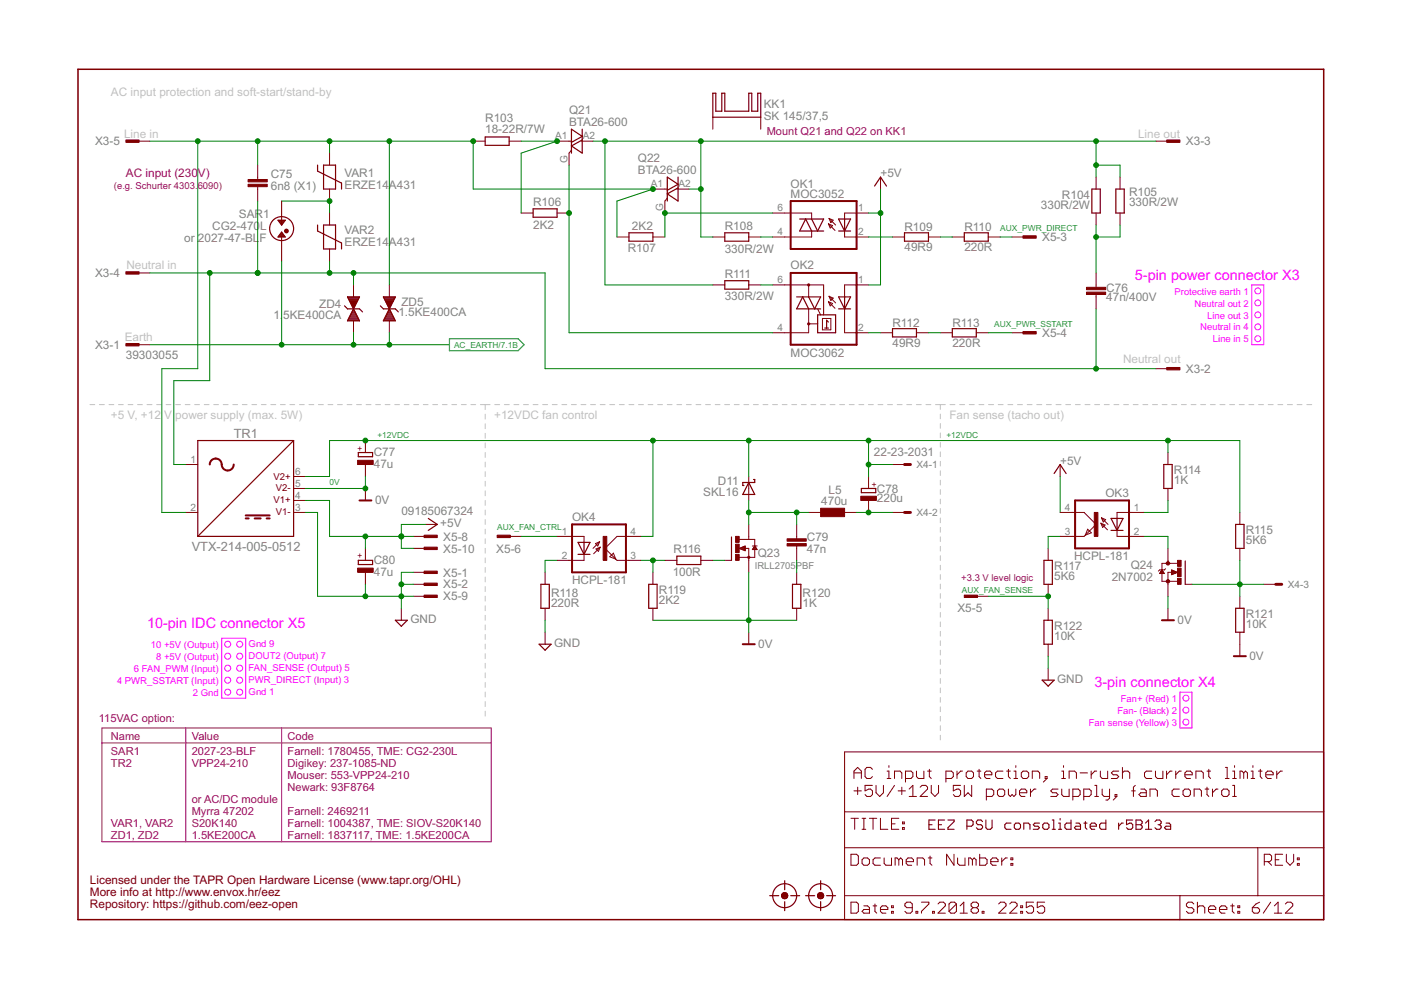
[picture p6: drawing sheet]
<svg xmlns="http://www.w3.org/2000/svg" width="297mm" height="210mm" viewBox="0 0 297 210" stroke-linecap="round" stroke-linejoin="round" font-family="sans-serif">
<g fill="none" stroke="#c0c0c0" stroke-width=".21">
<path d="M19.1 85.8h1M21.1 85.8h1M23.1 85.8h1M25.1 85.8h1M27.2 85.8h1M29.2 85.8h1M31.2 85.8h1M33.2 85.8h1M35.2 85.8h1M37.3 85.8h1M39.3 85.8h1M41.3 85.8h1"/>
<path d="M43.3 85.8h1M45.3 85.8h1M47.3 85.8h1.1M49.4 85.8h1M51.4 85.8h1M53.4 85.8h1M55.4 85.8h1M57.4 85.8h1.1M59.5 85.8h1M61.5 85.8h1M63.5 85.8h1M65.5 85.8h1"/>
<path d="M67.5 85.8h1.1M69.6 85.8h1M71.6 85.8h1M73.6 85.8h1M75.6 85.8h1M77.6 85.8h1.1M79.7 85.8h1M81.7 85.8h1M83.7 85.8h1M85.7 85.8h1M87.7 85.8h1.1M89.7 85.8h1.1"/>
<path d="M91.8 85.8h1M93.8 85.8h1M95.8 85.8h1M97.8 85.8h1M99.8 85.8h1.1M101.9 85.8h2M102.9 85.8v1M102.9 87.8v1.1M102.9 89.9v1M102.9 91.9v1M102.9 93.9v1.1M102.9 95.9v1.1"/>
<path d="M102.9 98v1M104.9 85.8h1M106.9 85.8h1.1M109 85.8h1M111 85.8h1M113 85.8h1.1M115.1 85.8h1M117.1 85.8h1M119.1 85.8h1.1M121.2 85.8h1M123.2 85.8h1M125.2 85.8h1.1"/>
<path d="M127.3 85.8h1M129.3 85.8h1M131.3 85.8h1.1M133.3 85.8h1.1M135.4 85.8h1M137.4 85.8h1M139.4 85.8h1.1M141.5 85.8h1M143.5 85.8h1M145.5 85.8h1.1M147.6 85.8h1M149.6 85.8h1"/>
<path d="M151.6 85.8h1.1M153.6 85.8h1.1M155.7 85.8h1M157.7 85.8h1M159.7 85.8h1.1M161.8 85.8h1M163.8 85.8h1M165.8 85.8h1.1M167.9 85.8h1M169.9 85.8h1M171.9 85.8h1.1M174 85.8h1"/>
<path d="M176 85.8h1M178 85.8h1.1M180.1 85.8h1M182.1 85.8h1M184.1 85.8h1.1M186.2 85.8h1M188.2 85.8h1M190.2 85.8h1.1M192.3 85.8h1M194.3 85.8h1M196.3 85.8h1.1M198.4 85.8h2"/>
<path d="M199.4 85.8v1M199.4 87.8v1M199.4 89.8v1M199.4 91.8v1M199.4 93.8v1M199.4 95.8v1M199.4 97.8v1M199.4 99.8v1M201.4 85.8h1.1M203.5 85.8h1M205.5 85.8h1.1M207.6 85.8h1"/>
<path d="M209.6 85.8h1.1M211.6 85.8h1.1M213.7 85.8h1M215.7 85.8h1.1M217.8 85.8h1M219.8 85.8h1.1M221.9 85.8h1M223.9 85.8h1.1M226 85.8h1M228 85.8h1M230 85.8h1.1M232.1 85.8h1"/>
<path d="M234.1 85.8h1.1M236.2 85.8h1M238.2 85.8h1.1M240.3 85.8h1M242.3 85.8h1.1M244.3 85.8h1.1M246.4 85.8h1M248.4 85.8h1.1M250.5 85.8h1M252.5 85.8h1.1M254.6 85.8h1M256.6 85.8h1.1"/>
<path d="M258.7 85.8h1M260.7 85.8h1M262.7 85.8h1.1M264.8 85.8h1M266.8 85.8h1.1M268.9 85.8h1M270.9 85.8h1.1M273 85.8h1M275 85.8h1.1M277.1 85.8h1M102.9 100v1M102.9 102v1.1"/>
<path d="M102.9 104.1v1M102.9 106.1v1M102.9 108.1v1.1M102.9 110.2v1M102.9 112.2v1M102.9 114.2v1.1M102.9 116.3v1M102.9 118.3v1M199.4 101.8v1M199.4 103.8v1M199.4 105.8v1M199.4 107.8v1"/>
<path d="M199.4 109.8v1M199.4 111.8v1M199.4 113.8v1M199.4 115.8v1M199.4 117.8v1.1M199.4 119.8v1M102.9 120.3v1M102.9 122.3v1.1M102.9 124.4v1M102.9 126.4v1M102.9 128.4v1.1M102.9 130.5v1"/>
<path d="M102.9 132.5v1M102.9 134.5v1.1M102.9 136.6v1M102.9 138.6v1M199.4 121.8v1.1M199.4 123.8v1.1M199.4 125.9v1M199.4 127.8v1.1M199.4 129.9v1M199.4 131.9v1M199.4 133.9v1M199.4 135.9v1"/>
<path d="M199.4 137.9v1M199.4 139.9v1M102.9 140.6v1.1M102.9 142.7v1M102.9 144.7v1M102.9 146.7v1.1M102.9 148.8v1M102.9 150.8v1M199.4 141.9v1M199.4 143.9v1M199.4 145.9v1M199.4 147.9v1"/>
<path d="M199.4 149.9v1M199.4 151.9v1M199.4 153.9v1M199.4 155.9v1"/>
</g>
<g fill="none" stroke="#800000" stroke-width=".21">
<path d="M29.2 29.9h2.6M54.6 35v3.1M54.6 39.6v3M69.9 32.5v2.5M100.3 29.9h2.6M107.9 29.9h2.6M118.1 29.9h3.1M121.2 31.8l-.6 .7v2.5M123.2 29.9h2.5M151.1 24.8v2.6M161.3 24.8v2.6M186.7 37.5v2.6"/>
<path d="M232.4 37.5v2.6M237.5 37.5v2.6M245.1 29.9h2.5M29.2 57.9h2.6M59.7 42.6v5.1M59.7 50.2v5.1M69.9 40.1v2.5M69.9 45.2v2.5M69.9 52.8v2.5M110.5 45.2h2.5M118.1 45.2h2.5M130.8 50.2h2.5"/>
<path d="M138.4 40.1h3.1M138.4 50.2h2.6M141.5 42l-.5 .6v2.6M143.5 40.1h2.5M151.1 50.2h2.6M158.7 50.2h2.6M163.8 45.2h8.3v1.2M172.1 49v1.2h-8.3M175.6 47.5l1.4 1.4M175.6 47.5l.9 .3-.5 .5zM175.8 46.3l.9 .4-.6 .5zM175.8 46.3l1.4 1.4"/>
<path d="M179.1 49v1.2h5M184.1 45.2h-5v1.2M189.2 50.2h2.6M196.8 50.2h2.6M201.9 50.2h2.5M209.5 50.2h2.6M214.6 50.2h2.5M232.4 45.2v2.5M232.4 57.9v3M237.5 45.2v2.5M29.2 73.1h2.6M75 60.4v2.5"/>
<path d="M75 68v2.5M82.5 60.4v2.5M82.5 68v2.5M151.1 60.4h2.6M158.7 60.4h2.6M163.8 60.4h10.8v6.4M171.4 65.5v5h-7.6M171.4 60.4v2.5M171.4 68.7h2M173.4 65.5l.6 1.3M174.4 67.5h1.7v2.4h-1.7zM175.6 64l1.4 1.4"/>
<path d="M175.6 64l.9 .3-.5 .6zM175.8 62.8l.9 .4-.6 .5zM175.8 62.8l1.4 1.4M179.1 65.5v5h5M184.1 60.4h-5v2.5M186.7 70.5h2.5M194.3 70.5h2.5M199.4 70.5h2.5M207 70.5h2.5M214.6 70.5h2.5M232.4 62.4v3.1M245.1 78.2h2.5"/>
<path d="M39.4 98.5h2.5M77.5 93.4v2.5M77.5 98.5v2.5M189.2 98.5h2.6M224.8 98.5v2.5M247.6 95.9v2.6M39.4 108.6h2.5M62.3 108.6h2.5M62.3 101h2.5M62.3 103.6h2.5M62.3 106.1h2.5M77.5 103.6v2.5"/>
<path d="M77.5 116.3v2.5M87.6 113.7h2.6M87.6 116.3h2.6M90.2 111.2h2.5M107.9 113.7h2.6M118.1 113.7h5.7v1.3M123.8 117.5v1.3h-5.7M126.2 115.3l.9-.4-.4 .9zM126.4 116.4l.9-.4-.4 .9zM127.1 114.9l-1.4 1.4M127.3 116l-1.4 1.4M129.3 118l.7-.7 .6 1.3z"/>
<path d="M130.6 118.6l.2 .2h5.1M135.9 113.7h-5.1l-2.5 2.6 2.3 2.3M141 118.8h2.5M148.6 118.8h2.5M153.7 118.8h1.4M156.7 116.3l1.3-.5v1zM156.7 114.4h3.3v1.4M156.8 116.2h1.2M156.9 116.4h1.1M157.1 116.1h.9M157.2 116.5h.8M157.4 116h.6"/>
<path d="M157.5 116.6h.5M157.7 115.9h.3M157.8 116.7h.2M157.9 116.3h.8v5M158.7 101v5.1M158.7 111.2v3.2M159.5 115.8h1M159.5 116.5h1M159.6 116.4h.8M159.7 116.2h.6M159.8 116.1h.5M159.9 116h.3"/>
<path d="M159.9 115.9h.2M160 116.4v1.8h-3.3M160 115.8l.5 .7h-1zM168.9 111.2v3M168.9 115.8v3M171.4 108.6h2.6M179.1 108.6h2.5M184.1 101v2.6M184.1 106.1v2.5M189.2 108.6h2.6M222.2 116.3v2.5M224.8 108.6h5l2.6 2.6-2.6 2.5h-5"/>
<path d="M230.6 112.2l.8 .8-1.3 .5zM233.4 110.9l1.4 1.4M233.4 110.9l.9 .4-.5 .5zM233.5 109.8l.9 .4-.5 .5zM233.5 109.8l1.4 1.4M236.8 112.5v1.2h5.7M242.5 108.6h-5.7v1.3M247.6 103.6v2.5M247.6 116.3v3.1M249.6 119.4h-3.2v3.9h3.3M262.9 108.6v2.6M262.9 116.3v2.5"/>
<path d="M77.5 121.3v2.6M85.1 129v2.5M87.6 121.3h2.6M87.6 123.9h2.6M87.6 126.4h2.6M115.6 121.3v2.6M115.6 129v2.5M115.6 134v2.6M138.4 121.3v2.6M138.4 129v2.5M158.7 134v2.6M168.9 121.3v2.6"/>
<path d="M168.9 129v2.5M207 126.4h2.5M222.2 123.9v2.5M222.2 129v2.5M222.2 136.6v2.5M245.9 121.5h.9M246 121.4h.7M246.1 121.3h.6M246.1 121.2h.5M246.2 121.1h.3M246.3 120.9h.1M246.4 120.8l.5 .8h-1z"/>
<path d="M247.1 120.6l-.2 .2h-1l-.3 .3M247.6 129v2.5M248.4 120.8l1.3 .5-1.3 .6zM248.4 121.8h.2M248.4 121.6h.5M248.4 121.5h.8M248.4 121.4h1.1M248.4 121.3h1.1M248.4 121.2h.8M248.4 121.1h.5M248.4 120.9h.2M248.5 121.3h-.9v5.1"/>
<path d="M251.3 123.9h1.4M262.9 126.4v2.6M262.9 134v5.1M267.9 123.9h2.6M179.1 159.4h101.5v35.6h-101.5zM222.2 141.7v2.5M179.1 179.7h101.5M179.1 172.1h101.5M180.4 173.5h1.6M181.1 165.1v-1.6l.7-.8 .8 .8v1.6M181.1 163.9h1.5M181.1 167.7h1.5"/>
<path d="M181.2 173.5v2.3M181.8 166.9v1.6M182.8 173.5h.8M182.8 175.8h.8M183.2 173.5v2.3M184.3 173.5h1.6M185 163.1l-.4-.4h-.8l-.4 .4v1.6l.4 .4h.8l.4-.4M185 166.5h-1.6v1.2l.8-.4h.4l.4 .4v.8l-.4 .4h-.8l-.4-.4M185.1 173.5v2.3M185.7 166.5v1.6l.8 .8 .8-.8v-1.6M186.7 173.5v2.3h1.5M188.1 165.1h.8"/>
<path d="M188.1 163.5h.4v1.6M188.5 162.3v.4M189 174.7h.8M189.7 165.1v-1.6h1.1l.4 .4v1.2M189.7 166.5l-1.6 2.4M190.4 167.7h1.6M190.6 173.5h-1.6v2.3h1.6M191.2 166.9v1.6M191.3 175.5h.4v.3h-.4zM191.3 174.3h.4v.4h-.4zM192 165.1h1.1l.4-.4v-.8l-.4-.4h-1.1v2.3M192.8 167.3l.7-.8v2.4"/>
<path d="M192.8 168.9h1.5M194.3 163.5v1.2l.4 .4h1.2v-1.6M195.1 166.9l.4-.4h.8l.4 .4v.4l-1.6 1.6h1.6M196.7 163.5h.7M197 163.1v1.6l.4 .4M197.4 166.5v1.6l.8 .8 .8-.8v-1.6M200.6 165.1h1.1l.4-.4v-.8l-.4-.4h-1.1v2.3M202.9 163.5v1.6M203.7 166.5h-1.6v1.2l.8-.4h.4l.4 .4v.8l-.4 .4h-.8l-.4-.4M204.1 163.5h-.4l-.8 .8M204.4 166.5v2.4l.8-.8 .8 .8v-2.4M204.9 163.9l.3-.4h.8l.4 .4v.8l-.4 .4h-.8l-.3-.4z"/>
<path d="M207.2 163.5h.8M207.6 163.1v1.6l.4 .4M208.7 164.3h1.6v-.4l-.4-.4h-.8l-.4 .4v.8l.4 .4h.8M209.1 168.9h1.2l.4-.4v-.8l-.4-.4h-1.2v2.3M211.9 167.3h.7l.4 .4v.8l-.4 .4h-.7l-.4-.4v-.8zM212.6 163.5h-1.1l-.4 .4v.8l.4 .4h1.1M213.4 163.5h.8M213.8 163.1v1.6l.4 .4M213.8 167.3v1.2l.4 .4 .4-.4 .4 .4 .4-.4v-1.2M215 165.1h.8M215 163.5h.4v1.6M215.4 162.3v.4"/>
<path d="M216.2 168.1h1.5v-.4l-.4-.4h-.8l-.3 .4v.8l.3 .4h.8M216.5 163.9l.4-.4h.8l.4 .4v.8l-.4 .4h-.8l-.4-.4zM218.5 167.3v1.6M218.9 165.1v-1.6h1.1l.4 .4v1.2M219.6 167.3h-.3l-.8 .8M221.6 164.7h.4v.4h-.4zM222 165.1l-.8 .7M224.3 167.3h-1.1l-.4 .4 .4 .4h.7l.4 .4-.4 .4h-1.1M225.1 165.1h.8M225.1 163.5h.4v1.6M225.1 167.3v1.2l.4 .4h1.2v-1.6M225.5 162.3v.4"/>
<path d="M226.7 165.1v-1.6h1.1l.4 .4v1.2M227.5 168.9h1.1l.4-.4v-.8l-.4-.4h-1.1v2.3M229 163.9h1.6M229.8 168.9h1.1l.5-.4v-.8l-.5-.4h-1.1v2.3M231.4 163.5v1.6M232.1 166.5h.4v2.4M232.1 168.9h.8M232.5 163.5h-.4l-.7 .8M233.3 163.5v1.2l.4 .4h1.1v-1.6M233.7 167.3v1.2l.4 .4h1.1M235.2 167.3v1.9l-.4 .4h-.3M236.4 168.5h.4v.4h-.4z"/>
<path d="M236.8 168.9l-.8 .7M237.2 163.5h-1.2l-.4 .4 .4 .4h.8l.4 .4-.4 .4h-1.2M238 163.9l.4-.4h.7l.4 .4v1.2M238 162.7v2.4M239.9 167.7h.8M240.7 166.5l-.4 .4v2M241.9 167.3h.8l.3 .4v1.2h-1.1l-.4-.4 .4-.4h1.1M243.8 168.9v-1.6h1.2l.4 .4v1.2M244.2 163.5h-1.2l-.3 .4v.8l.3 .4h1.2M245 163.5v1.2l.4 .4h1.1v-1.6M247.3 163.5v1.6M248.5 163.5h-.4l-.8 .8"/>
<path d="M249.3 163.5v1.6M250 167.3h-1.1l-.4 .4v.8l.4 .4h1.1M250.4 163.5h-.4l-.7 .8M250.8 167.7l.4-.4h.8l.4 .4v.8l-.4 .4h-.8l-.4-.4zM251.2 164.3h1.6v-.4l-.4-.4h-.8l-.4 .4v.8l.4 .4h.8M253.2 168.9v-1.6h1.1l.4 .4v1.2M253.6 165.1v-1.6h1.1l.4 .4v1.2M255.5 167.3h.8M255.9 163.5h.8M255.9 166.9v1.6l.4 .4M256.3 163.1v1.6l.4 .4M257.1 167.3v1.6"/>
<path d="M258.2 167.3h-.3l-.8 .8M259.4 167.3h.8l.4 .4v.8l-.4 .4h-.8l-.4-.4v-.8zM259.8 162.7h.4v2.4M259.8 165.1h.8M261.3 165.1h.8M261.3 163.5h.4v1.6M261.3 166.5h.4v2.4M261.3 168.9h.8M261.7 162.3v.4M263.7 163.9l-.4-.4h-.4v1.6M263.7 163.9v1.2M263.7 163.9l.4-.4 .4 .4v1.2"/>
<path d="M265.3 165.1h.7M265.3 163.5h.3v1.6M265.6 162.3v.4M266.7 179.7v10.2M266.8 163.5h.8M267.2 163.1v1.6l.4 .4M268.4 164.3h1.5v-.4l-.4-.4h-.7l-.4 .4v.8l.4 .4h.7M270.7 163.5v1.6M271.9 163.5h-.4l-.8 .8M179.1 189.9h101.5M180.4 181.1h1.2l.4 .4v1.6l-.4 .4h-1.2zM180.4 191.3h1.2l.4 .4v1.5l-.4 .4h-1.2z"/>
<path d="M182.8 182.3l.4-.4h.7l.4 .4v.8l-.4 .4h-.7l-.4-.4zM183.2 192.1h.7l.4 .3v1.2h-1.1l-.4-.4 .4-.4h1.1M185.1 192.1h.8M185.5 191.7v1.5l.4 .4M186.7 192.8h1.5v-.4l-.4-.3h-.8l-.3 .3v.8l.3 .4h.8M186.7 181.9h-1.2l-.4 .4v.8l.4 .4h1.2M187.5 181.9v1.2l.3 .4h1.2v-1.6M189 193.2h.4v.4h-.4zM189 192.1h.4v.3h-.4zM190.6 182.3l-.4-.4h-.4v1.6M190.6 182.3l.4-.4 .3 .4v1.2M190.6 182.3v1.2"/>
<path d="M192.1 182.7h1.6v-.4l-.4-.4h-.8l-.4 .4v.8l.4 .4h.8M193.4 192.4h-1.1l-.4-.3v-.4l.4-.4h.7l.4 .4v1.5l-.4 .4h-.7l-.4-.4M194.2 193.2h.4v.4h-.4zM194.5 183.5v-1.6h1.1l.4 .4v1.2M195.4 191.3h1.5v.4l-1.5 1.5v.4M196.8 181.9h.8M197.2 181.5v1.6l.4 .4M197.7 193.2h.4v.4h-.4zM198.9 191.7l.4-.4h.7l.4 .4v.4l-1.5 1.5h1.5M202.3 181.1v2.4l-1.6-2.4v2.4M202.8 191.7v1.5l-.4 .4h-.8l-.4-.4M202.8 191.7l-.4-.4h-.8l-.4 .4v1.5"/>
<path d="M202.8 191.7l-1.6 1.5M203 181.9v1.2l.4 .4h1.2v-1.6M203.6 193.6h1.5M203.6 192.1l.7-.8v2.3M206.2 182.3l-.4-.4h-.4v1.6M206.2 182.3v1.2M206.2 182.3l.3-.4 .4 .4v1.2M206.3 192.4l-.4 .4v.4l.4 .4h.8l.4-.4v-.4l-.4-.4M206.3 192.4l-.4-.3v-.4l.4-.4h.8l.4 .4v.4l-.4 .3M206.3 192.4h.8M207.7 181.1v2.4h1.2l.4-.4v-.8l-.4-.4h-1.2M208.2 193.2h.4v.4h-.4z"/>
<path d="M210.1 182.7h1.5v-.4l-.4-.4h-.8l-.3 .4v.8l.3 .4h.8M211.7 191.7l.4-.4h.8l.4 .4v.4l-1.6 1.5h1.6M212.4 181.9v1.6M213.6 181.9h-.4l-.8 .8M214.1 191.7l.4-.4h.7l.4 .4v.4l-1.5 1.5h1.5M214.3 183.1h.4v.4h-.4zM214.3 181.9h.4v.4h-.4zM216.4 193.2h.4v.4h-.4zM216.4 192.1h.4v.3h-.4zM219.1 191.3h-1.5v1.1l.8-.3h.4l.3 .3v.8l-.3 .4h-.8l-.4-.4M221.5 191.3h-1.6v1.1l.8-.3h.4l.4 .3v.8l-.4 .4h-.8l-.4-.4M250.2 189.9v5.1"/>
<path d="M253.1 191.7l-.4-.4h-.8l-.4 .4v.4l.4 .3h.8l.4 .4v.4l-.4 .4h-.8l-.4-.4M253.9 192.4l.4-.3h.8l.3 .3v1.2M253.9 191.3v2.3M256.2 192.8h1.6v-.4l-.4-.3h-.8l-.4 .3v.8l.4 .4h.8M258.6 192.8h1.5v-.4l-.4-.3h-.7l-.4 .3v.8l.4 .4h.7M260.9 192.1h.8M261.3 191.7v1.5l.4 .4M262.4 193.2h.4v.4h-.4zM262.4 192.1h.4v.3h-.4zM265.5 192.4h1.2l.4 .4v.4l-.4 .4h-.8l-.4-.4zM267.1 191.3l-.8 .4-.8 .7M268.1 182.7h1.1l.4-.4v-.8l-.4-.4h-1.1v2.4"/>
<path d="M268.8 182.7l.8 .8M269.4 191.3l-1.6 2.3M270.2 193.6h1.5M270.2 192.1l.8-.8v2.3M270.4 182.3h.8M271.9 181.1h-1.5v2.4h1.5M272.5 191.7l.4-.4h.8l.4 .4v.4l-1.6 1.5h1.6M272.7 181.1v1.6l.8 .8 .8-.8v-1.6M275.1 183.1h.4v.4h-.4zM275.1 181.9h.4v.4h-.4z"/>
</g>
<path d="M16.5 14.7h264.1v180.3h-264.1z" fill="none" stroke="#800000" stroke-width=".32"/>
<g fill="none" stroke="#800000" stroke-width=".23">
<path d="M197 174.9h.6M198.3 173.9h-1.3v1.9h1.3M199 174.9h.6M200.3 173.9h-1.3v1.9h1.3M201 173.9h1.3v.3l-1.3 1.3v.3h1.3M205 175.2h1l.3-.3v-.7l-.3-.3h-1v1.9M208.3 174.2l-.3-.3h-.7l-.3 .3v.3l.3 .4h.7l.3 .3v.3l-.3 .3h-.7l-.3-.3M209 173.9v1.6l.3 .3h.7l.3-.3v-1.6M214.4 174.5h-1l-.4 .4v.6l.4 .3h1M215.4 174.5h.6l.4 .4v.6l-.4 .3h-.6l-.3-.3v-.6zM217.1 175.8v-1.3h.9l.4 .4v.9M220.4 174.5h-1l-.3 .4 .3 .3h.6l.4 .3-.4 .3h-.9"/>
<path d="M221.4 174.5h.7l.3 .4v.6l-.3 .3h-.7l-.3-.3v-.6zM223.1 173.9h.3v1.9M223.1 175.8h.7M224.4 175.8h.7M224.4 174.5h.4v1.3M224.8 173.5v.4M227.1 173.9v1.9h-1l-.3-.3v-.6l.3-.4h1M228.1 174.5h.7l.3 .4v.9h-1l-.3-.3 .3-.3h1M229.8 174.5h.7M230.1 174.2v1.3l.4 .3M231.1 175.2h1.4v-.3l-.4-.4h-.6l-.4 .4v.6l.4 .3h.6M234.5 173.9v1.9h-1l-.3-.3v-.6l.3-.4h1"/>
<path d="M237.2 174.5v1.3M238.1 174.5h-.3l-.6 .7M240.2 173.9h-1.4v1l.7-.4h.3l.4 .4v.6l-.4 .3h-.6l-.4-.3M240.9 173.9h1l.3 .3v.3l-.3 .4 .3 .3v.3l-.3 .3h-1zM240.9 174.9h1M242.9 175.8h1.3M242.9 174.5l.6-.6v1.9M244.9 174.2l.3-.3h.7l.3 .3v.3l-.3 .4M245.5 174.9h.4M245.9 174.9l.3 .3v.3l-.3 .3h-.7l-.3-.3M247.2 174.5h.7l.3 .4v.9h-1l-.3-.3 .3-.3h1"/>
</g>
<g fill="none" stroke="#800000" stroke-width=".25">
<path d="M151.1 19.8h.7v3.8h1.2v-3.8h.7v3.8h5v-3.8h.7v3.8h1.3v-3.8h.6v5h-10.2zM67.3 35v1.3l5.1 2.5v1.3M68.6 35h2.5v5.1h-2.5zM102.9 29h5v1.8h-5zM121.2 30.2l2.2-1.3-2.2-1.5v5.1M123.4 27.4v5.1l-2.2-1.6 2.2-1.2M143.8 37.5v5.1l-2.3-1.5 2.3-1.3M185.4 39.5l1.3-2 1.3 2M58.9 46.7h1.6l-.8 1zM59 46.8h1.4M59 50.1h1.4M59.2 47h1"/>
<path d="M59.2 49.9h1M59.4 47.2h.6M59.4 49.7h.6M59.5 47.5h.4M59.5 49.4h.4M59.7 47.7h.1M59.7 49.2l.8 1h-1.6zM59.7 49.2h.1M67.3 47.7v1.3l5.1 2.5v1.3M68.6 47.7h2.5v5.1h-2.5zM113 44.3h5.1v1.8h-5.1zM133.3 49.4h5.1v1.7h-5.1z"/>
<path d="M141.5 40.3l2.3-1.2-2.3-1.6v5.1M153.7 59.5h5v1.8h-5zM153.7 49.4h5v1.7h-5zM169.5 46.4h5.1l-1.2 2.6-1.3-2.6M172.1 49l-1.3-2.6-1.3 2.6h5.1M177.8 46.4h2.5l-1.2 2.6zM177.8 49h2.5M179.1 46.4v2.6M191.8 49.4h5v1.7h-5zM204.4 49.4h5.1v1.7h-5.1zM231.5 40.1h1.8v5.1h-1.8zM236.6 40.1h1.8v5.1h-1.8z"/>
<path d="M73 64.9l.7 .6h2.5l.7 .6M73.7 62.9h2.5l-2.5 5.1h2.5zM73.7 63h2.5M73.7 67.9h2.5M73.8 63.2h2.3M73.9 67.7h2.1M73.9 63.5h2M74 67.5h1.9M74 63.7h1.8M74.1 67.2h1.7M74.1 63.9h1.6M74.2 67h1.5"/>
<path d="M74.3 64.1h1.3M74.3 66.8h1.3M74.4 64.3h1.1M74.4 66.6h1.1M74.5 64.6h.9M74.5 66.3h.9M74.6 64.8h.7M74.6 66.1h.7M74.7 65h.5M74.7 65.9h.4M74.8 65.2h.3M74.8 65.7h.2"/>
<path d="M74.9 65.4h.1M80.6 64.9l.7 .6h2.5l.7 .6M81.3 62.9h2.5l-2.5 5.1h2.5zM81.3 63h2.5M81.3 67.9h2.5M81.4 63.2h2.3M81.5 67.7h2.2M81.6 63.5h2M81.6 67.5h1.9M81.7 63.7h1.8M81.7 67.2h1.7M81.8 63.9h1.6"/>
<path d="M81.8 67h1.5M81.9 64.1h1.3M81.9 66.8h1.3M82 64.3h1.1M82 66.6h1.1M82.1 64.6h.9M82.1 66.3h.9M82.2 64.8h.7M82.2 66.1h.7M82.3 65h.5M82.4 65.9h.4M82.4 65.2h.3"/>
<path d="M82.5 65.7h.2M82.5 65.4h.1M168.9 62.9h5.1l-1.3 2.6-1.3-2.6M171.4 65.5l-1.2-2.6-1.3 2.6h5.1M173.4 66.8h3.8v3.7h-3.8zM174.9 69.6h.7M175.6 68.3l-.3-.4v1.7M177.8 65.5h2.5M177.8 62.9h2.5l-1.2 2.6zM179.1 62.9v2.6M189.2 69.7h5.1v1.7h-5.1zM201.9 69.7h5.1v1.7h-5.1z"/>
<path d="M62.3 93.4h-20.4v20.3M62.3 93.4v20.3h-20.4M62.3 93.4l-20.4 20.3M76 95.9h3v.9h-3zM246.7 98.5h1.8v5.1h-1.8zM76 118.8h3v.9h-3zM90.8 109.9l1.9 1.3-1.9 1.3M122.6 115h2.5l-1.3 2.5zM122.6 117.5h2.5M123.8 115v2.5M143.5 117.9h5.1v1.8h-5.1zM155.1 113.9v4.9"/>
<path d="M158.7 102.3l1.3 2.5h-2.5zM159.8 101.7h.2v.6h-2.5v.6h.2M182.6 103.6h3.1v.9h-3.1zM221.3 118.8h1.8v5.1h-1.8zM223.5 100.4l1.3-1.9 1.2 1.9M235.6 109.9h2.5l-1.3 2.6zM235.6 112.5h2.5M236.8 109.9v2.6M251.3 118.9v5M262 111.2h1.8v5.1h-1.8zM83.8 131.5h2.6l-1.3 1.3zM114.3 136.6h2.5l-1.2 1.3z"/>
<path d="M114.7 123.9h1.8v5.1h-1.8zM137.5 123.9h1.8v5.1h-1.8zM168 123.9h1.8v5.1h-1.8zM221.3 131.5h1.8v5.1h-1.8zM262 129h1.8v5h-1.8zM221 144.2h2.5l-1.3 1.3zM163.2 189.9h1.9M165.7 189.9h1.3M165.8 190.1h1.2M165.8 189.7a.63 .63 0 0 1 .6-.4 .63 .63 0 0 1 .5 .4M165.8 189.7a.63 .63 0 0 0 .6 .8 .63 .63 0 0 0 .5-.8M165.8 189.7h1.1"/>
<path d="M165.9 190.3h.9M165.9 189.4h.9M166.4 186.7v1.9M166.4 191.2v1.9M167.6 189.9h1.9M170.8 189.9h1.9M173.4 189.9h1.2M173.4 190.1h1.2M173.4 189.7a.63 .63 0 0 0 .2 .7 .63 .63 0 0 0 .8 0M173.4 189.7a.62 .62 0 0 1 .6-.4 .62 .62 0 0 1 .6 .4M173.4 189.7h1.2M173.5 190.3h1"/>
<path d="M173.6 189.4h.8M174 186.7v1.9M174 191.2v1.9M174.6 189.7v.3l-.2 .4M175.3 189.9h1.9"/>
<circle cx="59.7" cy="48.5" r="2.54"/>
<circle cx="166.4" cy="189.9" r="2.54"/>
<circle cx="174" cy="189.9" r="2.54"/>
</g>
<g fill="#800000" stroke="#800000" stroke-width=".21">
<path d="M230.4 60.9h4v.5h-4z"/>
<path d="M230.4 61.9h4v.5h-4z"/>
<path d="M89.9 121.1h2.8v.5h-2.8z"/>
<path d="M89.9 123.6h2.8v.5h-2.8z"/>
<path d="M52.6 39.1h4.1v.5h-4.1z"/>
<path d="M52.6 38.1h4.1v.5h-4.1z"/>
<path d="M89.9 113.5h2.8v.5h-2.8z"/>
<path d="M89.9 126.2h2.8v.5h-2.8z"/>
<path d="M89.9 116h2.8v.5h-2.8z"/>
<path d="M216.9 70.3h2.8v.5h-2.8z"/>
<path d="M216.9 50h2.8v.5h-2.8z"/>
<path d="M26.7 72.8h2.8v.5h-2.8z"/>
<path d="M247.4 29.7h2.8v.5h-2.8z"/>
<path d="M26.7 29.7h2.8v.5h-2.8z"/>
<path d="M174 107.8h5.1v1.7h-5.1z"/>
<path d="M166.9 114.2h4v.5h-4z"/>
<path d="M166.9 115.3h4v.5h-4z"/>
<path d="M156 117.5h.7v1.3h-.7z"/>
<path d="M156 113.7h.7v1.3h-.7z"/>
<path d="M156 115.4h.7v1.8h-.7z"/>
<path d="M182.5 105.2h3.3v.9h-3.3z"/>
<path d="M105.4 113.5h2.8v.5h-2.8z"/>
<path d="M204.4 126.2h2.8v.5h-2.8z"/>
<path d="M75.8 120.5h3.3v.8h-3.3z"/>
<path d="M75.8 97.6h3.3v.9h-3.3z"/>
<path d="M127.9 113.7h.8v5.1h-.8z"/>
<path d="M232 108.6h.8v5.1h-.8z"/>
<path d="M249.7 122.6h.7v1.3h-.7z"/>
<path d="M249.7 118.8h.7v1.3h-.7z"/>
<path d="M249.7 120.5h.7v1.7h-.7z"/>
<path d="M26.7 57.6h2.8v.5h-2.8z"/>
<path d="M247.4 77.9h2.8v.5h-2.8z"/>
</g>
<g fill="none" stroke="#800000" stroke-width=".42">
<path d="M167.6 42.6h14v10.2h-14zM167.6 57.9h14v15.2h-14zM44.5 98.5a1.3 1.3 0 0 1 1.4-1.3 1.3 1.3 0 0 1 1.1 1.6 1.28 1.28 0 0 0 1.4 .9 1.28 1.28 0 0 0 1.2-1.2M52.1 109.3h5.1M52.1 109.9h.6M54 109.9h1.3M56.5 109.9h.7M76.2 106.1h2.5M121.3 111.2h11.4v10.1h-11.4zM227.9 106.1h11.5v10.2h-11.5zM157.5 136.6h2.5M246.4 131.5h2.5"/>
<path d="M261.6 139.1h2.5"/>
<circle cx="171.4" cy="60.4" r=".13"/>
<circle cx="171.4" cy="68.7" r=".13"/>
<circle cx="158.7" cy="118.2" r=".13"/>
</g>
<circle cx="60.7" cy="49" r=".25" fill="none" stroke="#800000" stroke-width=".51"/>
<path d="M191.8 98.5h1.2M191.8 108.6h1.2M270.5 123.9h1.3" fill="none" stroke="#800000" stroke-width=".61"/>
<g fill="#800000" stroke="#800000" stroke-width=".21">
<circle cx="247.6" cy="119.4" r=".36"/>
<circle cx="247.6" cy="123.3" r=".36"/>
</g>
<g fill="none" stroke="#008000" stroke-width=".21">
<path d="M31.8 29.9h68.5v10.2h38.1l-7.6 2.5v7.6M41.9 29.9v48.3h-7.6v30.4h5.1M54.6 29.9v5.1M69.9 29.9v2.6M82.5 29.9v30.5M110.5 29.9h7.6l-7.6 2.6v12.7M120.6 35v35.5h43.2M125.7 29.9h119.4M128.3 29.9v30.5h22.8M148.6 29.9v20.3h2.5M232.4 29.9v7.6M232.4 35h5.1v2.5"/>
<path d="M31.8 57.9h83.8v20.3h129.5M44.5 57.9v22.8h-7.6v17.8h2.5M54.6 42.6v15.3M59.7 42.6h10.2v2.6M59.7 55.3v17.8M69.9 55.3v2.6M75 57.9v2.5M146 40.1h2.6M161.3 50.2h2.5M163.8 45.2h-22.8v5M184.1 45.2h2.6M184.1 50.2h5.1"/>
<path d="M186.7 40.1v20.3h-2.6M199.4 50.2h2.5M212.1 50.2h2.5M232.4 47.7v10.2M237.5 47.7v2.5h-5.1M31.8 73.1h63.4M75 70.5v2.6M82.5 70.5v2.6M161.3 60.4h2.5M184.1 70.5h2.6M196.8 70.5h2.6M209.5 70.5h5.1"/>
<path d="M232.4 65.5v12.7M138.4 93.4v20.3h-2.5M158.7 93.4v7.6M184.1 98.5h5.1M184.1 93.4v7.6M247.6 93.4v2.5M64.8 108.6h2.5v17.8h20.3M64.8 101h5.1v-7.6h193v15.2M64.8 106.1h5.1v7.6h17.7M77.5 101v2.6h-12.7M77.5 113.7v2.6M90.2 111.2h-5.1v5.1h2.5"/>
<path d="M110.5 113.7h7.6M118.1 118.8h-2.5v2.5M135.9 118.8h5.1M138.4 118.8v2.5M151.1 118.8h2.6M158.7 108.6h12.7M158.7 106.1v5.1M168.9 108.6v2.6M168.9 118.8v2.5M181.6 108.6h7.6M224.8 113.7h-2.6v2.6M224.8 101v7.6"/>
<path d="M242.5 113.7h5.1v2.6M247.6 106.1v2.5h-5.1M262.9 118.8v7.6M77.5 123.9v2.5M85.1 123.9h2.5M87.6 121.3h-2.5v7.7M115.6 131.5v2.5M138.4 131.5h30.5M158.7 121.3v12.7M209.5 126.4h12.7v2.6M222.2 139.1v2.6M247.6 126.4v2.6"/>
<path d="M252.7 123.9h15.2"/>
</g>
<g fill="#008000" stroke="#008000" stroke-width=".21">
<circle cx="85.1" cy="126.4" r=".51"/>
<circle cx="85.1" cy="123.9" r=".51"/>
<circle cx="77.5" cy="126.4" r=".51"/>
<circle cx="69.9" cy="42.6" r=".51"/>
<circle cx="75" cy="73.1" r=".51"/>
<circle cx="59.7" cy="73.1" r=".51"/>
<circle cx="82.5" cy="73.1" r=".51"/>
<circle cx="141" cy="45.2" r=".51"/>
<circle cx="120.6" cy="45.2" r=".51"/>
<circle cx="85.1" cy="113.7" r=".51"/>
<circle cx="77.5" cy="113.7" r=".51"/>
<circle cx="186.7" cy="45.2" r=".51"/>
<circle cx="232.4" cy="29.9" r=".51"/>
<circle cx="232.4" cy="35" r=".51"/>
<circle cx="128.3" cy="29.9" r=".51"/>
<circle cx="148.6" cy="29.9" r=".51"/>
<circle cx="148.6" cy="40.1" r=".51"/>
<circle cx="232.4" cy="50.2" r=".51"/>
<circle cx="69.9" cy="29.9" r=".51"/>
<circle cx="82.5" cy="29.9" r=".51"/>
<circle cx="54.6" cy="29.9" r=".51"/>
<circle cx="100.3" cy="29.9" r=".51"/>
<circle cx="138.4" cy="40.1" r=".51"/>
<circle cx="41.9" cy="29.9" r=".51"/>
<circle cx="69.9" cy="57.9" r=".51"/>
<circle cx="75" cy="57.9" r=".51"/>
<circle cx="54.6" cy="57.9" r=".51"/>
<circle cx="232.4" cy="78.2" r=".51"/>
<circle cx="44.5" cy="57.9" r=".51"/>
<circle cx="118.1" cy="29.9" r=".51"/>
<circle cx="158.7" cy="108.6" r=".51"/>
<circle cx="168.9" cy="108.6" r=".51"/>
<circle cx="184.1" cy="108.6" r=".51"/>
<circle cx="222.2" cy="126.4" r=".51"/>
<circle cx="158.7" cy="93.4" r=".51"/>
<circle cx="77.5" cy="93.4" r=".51"/>
<circle cx="138.4" cy="93.4" r=".51"/>
<circle cx="184.1" cy="98.5" r=".51"/>
<circle cx="184.1" cy="93.4" r=".51"/>
<circle cx="247.6" cy="93.4" r=".51"/>
<circle cx="138.4" cy="118.8" r=".51"/>
<circle cx="77.5" cy="103.6" r=".51"/>
<circle cx="158.7" cy="131.5" r=".51"/>
<circle cx="262.9" cy="123.9" r=".51"/>
</g>
<g fill="none" stroke="#f0f" stroke-width=".21">
<path d="M265.4 60.4h2.5v12.7h-2.5zM47 135.3h5.1v12.7h-5.1zM250.2 146.7h2.5v7.6h-2.5z"/>
<circle cx="266.7" cy="71.8" r=".64"/>
<circle cx="266.7" cy="61.7" r=".64"/>
<circle cx="266.7" cy="66.8" r=".64"/>
<circle cx="266.7" cy="69.3" r=".64"/>
<circle cx="266.7" cy="64.2" r=".64"/>
<circle cx="48.3" cy="136.6" r=".64"/>
<circle cx="48.3" cy="139.1" r=".64"/>
<circle cx="50.8" cy="136.6" r=".64"/>
<circle cx="50.8" cy="139.1" r=".64"/>
<circle cx="48.3" cy="144.2" r=".64"/>
<circle cx="48.3" cy="141.7" r=".64"/>
<circle cx="48.3" cy="146.7" r=".64"/>
<circle cx="50.8" cy="144.2" r=".64"/>
<circle cx="50.8" cy="141.7" r=".64"/>
<circle cx="50.8" cy="146.7" r=".64"/>
<circle cx="251.4" cy="153.1" r=".64"/>
<circle cx="251.4" cy="150.6" r=".64"/>
<circle cx="251.4" cy="148" r=".64"/>
</g>
<path d="M95.3 71.8h14.6l1.2 1.3-1.2 1.3h-14.6z" fill="none" stroke="#008080" stroke-width=".25"/>
<path d="M21.6 154.3h82.5v24.2h-82.5zM21.6 157.5h82.5M39.4 154.3v24.2M59.7 154.3v24.2" fill="none" stroke="#800080" stroke-width=".21"/>
<g font-size="3.1" fill="#f0f">
<text x="240.6" y="59.4">5-pin power connector X3</text>
<text x="31.2" y="133">10-pin IDC connector X5</text>
<text x="232" y="145.7">3-pin connector X4</text>
</g>
<g font-size="2.7" fill="#808080">
<text x="49.5" y="92.8">TR1</text>
<text x="40.7" y="116.9">VTX-214-005-0512</text>
</g>
<g font-size="2.5" fill="#c0c0c0">
<text x="23.5" y="20.3">AC input protection and soft-start/stand-by</text>
<text x="26.3" y="29.2">Line in</text>
<text x="241.3" y="29.3">Line out</text>
<text x="26.8" y="57.1">Neutral in</text>
<text x="26.4" y="72.3">Earth</text>
<text x="238.1" y="76.9">Neutral out</text>
<text x="23.5" y="88.8">+5 V, +12</text>
<text x="34.8" y="88.8">V</text>
<text x="37.2" y="88.8">power supply (max. 5W)</text>
<text x="104.8" y="88.8">+12VDC fan control</text>
<text x="201.3" y="88.8">Fan sense (tacho out)</text>
</g>
<g font-size="2.5" fill="#808080">
<text x="161.9" y="22.9">KK1</text>
<text x="102.9" y="28.2">18-22R/7W</text>
<text x="102.9" y="25.9">R103</text>
<text x="120.7" y="26.6">BTA26-600</text>
<text x="120.7" y="24.2">Q21</text>
<text x="161.9" y="25.5">SK 145/37,5</text>
<text x="20.1" y="30.8">X3-5</text>
<text x="135.3" y="34.4">Q22</text>
<text x="251.4" y="30.8">X3-3</text>
<text x="57.4" y="40.3">6n8 (X1)</text>
<text x="57.4" y="37.8">C75</text>
<text x="73" y="40.1">ERZE14A431</text>
<text x="73" y="37.5">VAR1</text>
<text x="135.3" y="36.9">BTA26-600</text>
<text x="167.6" y="41.9">MOC3052</text>
<text x="167.6" y="39.9">OK1</text>
<text x="186.7" y="37.5">+5V</text>
<text x="239.4" y="41.5">R105</text>
<text x="50.6" y="46.3">SAR1</text>
<text x="113" y="43.7">R106</text>
<text x="220.7" y="44.3">330R/2W</text>
<text x="225.2" y="42.1">R104</text>
<text x="239.4" y="43.6">330R/2W</text>
<text x="39" y="51.4">or</text>
<text x="42" y="51.4">2027-47-BL</text>
<text x="45" y="48.8">CG2-470</text>
<text x="55" y="51.4">F</text>
<text x="55.1" y="48.8">L</text>
<text x="73" y="52.1">ERZE14A431</text>
<text x="73" y="49.6">VAR2</text>
<text x="113" y="48.5">2K2</text>
<text x="133.1" y="53.5">R107</text>
<text x="134" y="48.7">2K2</text>
<text x="153.7" y="53.5">330R/2W</text>
<text x="153.7" y="48.7">R108</text>
<text x="191.8" y="53.2">49R9</text>
<text x="191.8" y="49.1">R109</text>
<text x="204.5" y="53.2">220R</text>
<text x="204.5" y="49.1">R110</text>
<text x="221" y="51.1">X5-3</text>
<text x="20.1" y="58.8">X3-4</text>
<text x="153.7" y="58.9">R111</text>
<text x="167.6" y="57.1">OK2</text>
<text x="67.7" y="65.4">ZD4</text>
<text x="85.1" y="64.8">ZD5</text>
<text x="153.7" y="63.7">330R/2W</text>
<text x="234.6" y="63.8">47n/400V</text>
<text x="234.6" y="61.9">C76</text>
<text x="58" y="67.6">1.</text>
<text x="60" y="67.6">5KE400CA</text>
<text x="84.5" y="67">1.5KE400CA</text>
<text x="189.2" y="69.4">R112</text>
<text x="201.9" y="69.4">R113</text>
<text x="221" y="71.4">X5-4</text>
<text x="20.1" y="74">X3-1</text>
<text x="26.7" y="76.1">39303055</text>
<text x="167.6" y="75.6">MOC3062</text>
<text x="189.2" y="73.5">49R9</text>
<text x="201.9" y="73.5">220R</text>
<text x="251.4" y="79.1">X3-2</text>
<text x="79.3" y="99.3">47u</text>
<text x="79.3" y="96.7">C77</text>
<text x="185.3" y="96.6">22-23-2031</text>
<text x="224.8" y="98.5">+5V</text>
<text x="248.9" y="100.5">R114</text>
<text x="79.5" y="106.9">0V</text>
<text x="149.1" y="105.1">SKL16</text>
<text x="152.2" y="102.9">D11</text>
<text x="174.1" y="107.1">470u</text>
<text x="175.7" y="104.7">L5</text>
<text x="185.9" y="106.5">220u</text>
<text x="185.9" y="104.6">C78</text>
<text x="234.4" y="105.5">OK3</text>
<text x="248.9" y="102.7">1K</text>
<text x="85.1" y="109.2">09185067324</text>
<text x="93.4" y="111.8">+5V</text>
<text x="121.3" y="110.6">OK4</text>
<text x="264.1" y="113.2">R115</text>
<text x="79.3" y="119.6">C80</text>
<text x="94" y="114.6">X5-8</text>
<text x="94" y="117.2">X5-10</text>
<text x="105.2" y="117.2">X5-6</text>
<text x="142.8" y="117.3">R116</text>
<text x="160.7" y="118.2">Q23</text>
<text x="171.1" y="117.2">47n</text>
<text x="171.1" y="114.6">C79</text>
<text x="227.7" y="118.8">HCPL-181</text>
<text x="264.1" y="115.4">5K6</text>
<text x="79.3" y="122.1">47u</text>
<text x="94" y="122.2">X5-1</text>
<text x="94" y="124.8">X5-2</text>
<text x="121.3" y="123.9">HCPL-181</text>
<text x="139.7" y="125.9">R119</text>
<text x="142.6" y="122.1">100R</text>
<text x="223.5" y="123">5K6</text>
<text x="223.5" y="120.8">R117</text>
<text x="235.7" y="123.3">2N7002</text>
<text x="239.7" y="120.7">Q24</text>
<text x="94" y="127.3">X5-9</text>
<text x="116.8" y="128.7">220R</text>
<text x="116.8" y="126.5">R118</text>
<text x="139.7" y="128.1">2K2</text>
<text x="170.2" y="128.7">1K</text>
<text x="170.2" y="126.5">R120</text>
<text x="203" y="129.9">X5-5</text>
<text x="264.1" y="131">R121</text>
<text x="87" y="132.1">GND</text>
<text x="117.5" y="137.2">GND</text>
<text x="160.8" y="137.3">0V</text>
<text x="223.5" y="135.7">10K</text>
<text x="223.5" y="133.5">R122</text>
<text x="249.7" y="132.3">0V</text>
<text x="264.1" y="133.2">10K</text>
<text x="264.9" y="139.9">0V</text>
<text x="224.1" y="144.8">GND</text>
</g>
<g font-size="2.5" fill="#800080">
<text x="26.7" y="37.5">AC input (230</text>
<text x="42" y="37.5">V)</text>
</g>
<g font-size="2.5" fill="#800000">
<text x="19.1" y="187.4">Licensed under the TAPR Open Hardware License (www.tapr.org/OHL)</text>
<text x="19.1" y="189.9">More info at http://www.envox.hr/eez</text>
<text x="19.1" y="192.4">Repository: https://github.com/eez-open</text>
</g>
<g font-size="2.3" fill="#800080">
<text x="162.6" y="28.7">Mount Q21 and Q22 on KK1</text>
<text x="21" y="153.1">115VAC option:</text>
<text x="23.5" y="160.1">SAR1</text>
<text x="23.5" y="156.9">Name</text>
<text x="40.7" y="156.9">Value</text>
<text x="40.7" y="160.1">2027-23-BLF</text>
<text x="61" y="156.9">Code</text>
<text x="61" y="160.1">Farnell: 1780455, TME: CG2-230L</text>
<text x="23.5" y="162.6">TR2</text>
<text x="40.7" y="162.6">VPP24-210</text>
<text x="61" y="162.6">Digikey: 237-1085-ND</text>
<text x="61" y="165.1">Mouser: 553-VPP24-210</text>
<text x="61" y="167.7">Newark: 93F8764</text>
<text x="40.7" y="170.2">or AC/DC module</text>
<text x="40.7" y="172.8">Myrra 47202</text>
<text x="61" y="172.8">Farnell: 2469211</text>
<text x="23.5" y="175.3">VAR1, VAR2</text>
<text x="23.5" y="177.8">ZD1, ZD2</text>
<text x="40.7" y="175.3">S20K140</text>
<text x="40.7" y="177.8">1.5KE200CA</text>
<text x="61" y="175.3">Farnell: 1004387, TME: SIOV-S20K140</text>
<text x="61" y="177.8">Farnell: 1837117, TME: 1.5KE200CA</text>
</g>
<g font-size="2.1" fill="#808080">
<text x="117.7" y="29.6">A1</text>
<text x="123.5" y="29.6">A2</text>
<text x="120.3" y="34.5" transform="rotate(-90 120.3 34.5)">G</text>
<text x="138" y="39.7">A1</text>
<text x="143.9" y="39.7">A2</text>
<text x="140.6" y="44.7" transform="rotate(-90 140.6 44.7)">G</text>
<text x="164.8" y="44.8">6</text>
<text x="182" y="44.8">1</text>
<text x="164.8" y="49.9">4</text>
<text x="182" y="49.9">2</text>
<text x="164.8" y="60">6</text>
<text x="182" y="60">1</text>
<text x="164.8" y="70.2">4</text>
<text x="182" y="70.2">2</text>
<text x="40.4" y="98.1">1</text>
<text x="62.6" y="100.7">6</text>
<text x="194.3" y="99.3">X4-1</text>
<text x="62.6" y="103.2">5</text>
<text x="62.6" y="105.8">4</text>
<text x="40.4" y="108.3">2</text>
<text x="62.6" y="108.3">3</text>
<text x="119.1" y="113.4">1</text>
<text x="133.7" y="113.4">4</text>
<text x="194.3" y="109.4">X4-2</text>
<text x="225.8" y="113.4">3</text>
<text x="225.8" y="108.3">4</text>
<text x="240.4" y="108.3">1</text>
<text x="240.4" y="113.4">2</text>
<text x="119.1" y="118.5">2</text>
<text x="133.7" y="118.5">3</text>
<text x="273" y="124.6">X4-3</text>
</g>
<g font-size="2" fill="#800080">
<text x="24.1" y="40.1">(e.g. Schurter 4303.6090)</text>
<text x="203.8" y="123.3">+3.3 V level logic</text>
</g>
<g font-size="2" fill="#f0f">
<text x="249" y="62.5">Protective earth 1</text>
<text x="253.3" y="65">Neutral out 2</text>
<text x="254.5" y="70.1">Neutral in 4</text>
<text x="255.9" y="67.5">Line out 3</text>
<text x="257.2" y="72.6">Line in 5</text>
<text x="32" y="137.4">10 +5V (Output)</text>
<text x="52.7" y="137.2">Gnd 9</text>
<text x="28.4" y="142.4">6 FAN_PWM (Input)</text>
<text x="33.1" y="139.9">8 +5V (Output)</text>
<text x="52.7" y="142.3">FAN_SENSE (Output) 5</text>
<text x="52.7" y="139.8">DOUT2 (Output) 7</text>
<text x="24.8" y="145">4 PWR_SSTART (Input)</text>
<text x="40.9" y="147.5">2 Gnd</text>
<text x="52.7" y="144.8">PWR_DIRECT (Input) 3</text>
<text x="52.7" y="147.4">Gnd 1</text>
<text x="237.6" y="148.8">Fan+ (Red) 1</text>
<text x="230.8" y="153.9">Fan sense (Yellow) 3</text>
<text x="236.9" y="151.3">Fan- (Black) 2</text>
</g>
<g font-size="2" fill="#800000">
<text x="58" y="101.7">V2+</text>
<text x="58" y="106.7">V1+</text>
<text x="58.5" y="104.2">V2-</text>
<text x="58.5" y="109.3">V1-</text>
</g>
<text font-size="2" fill="#808080" x="160" y="120.7">IRLL2705PBF</text>
<g font-size="1.8" fill="#008080">
<text x="212.1" y="49">AUX_PWR_DIRECT</text>
<text x="210.8" y="69.3">AUX_PWR_SSTART</text>
<text x="96.3" y="73.7">AC_EARTH/7.1B</text>
<text x="80" y="92.8">+12VDC</text>
<text x="200.6" y="92.8">+12VDC</text>
<text x="69.9" y="102.9">0V</text>
<text x="105.4" y="112.5">AUX_FAN_CTRL</text>
<text x="203.9" y="125.8">AUX_FAN_SENSE</text>
</g>
<g font-size="1.8" fill="#800000">
<text x="76.9" y="95.5" transform="rotate(-90 76.9 95.5)">+</text>
<text x="186" y="103.2" transform="rotate(-90 186 103.2)">+</text>
<text x="76.9" y="118.4" transform="rotate(-90 76.9 118.4)">+</text>
</g>
</svg>
